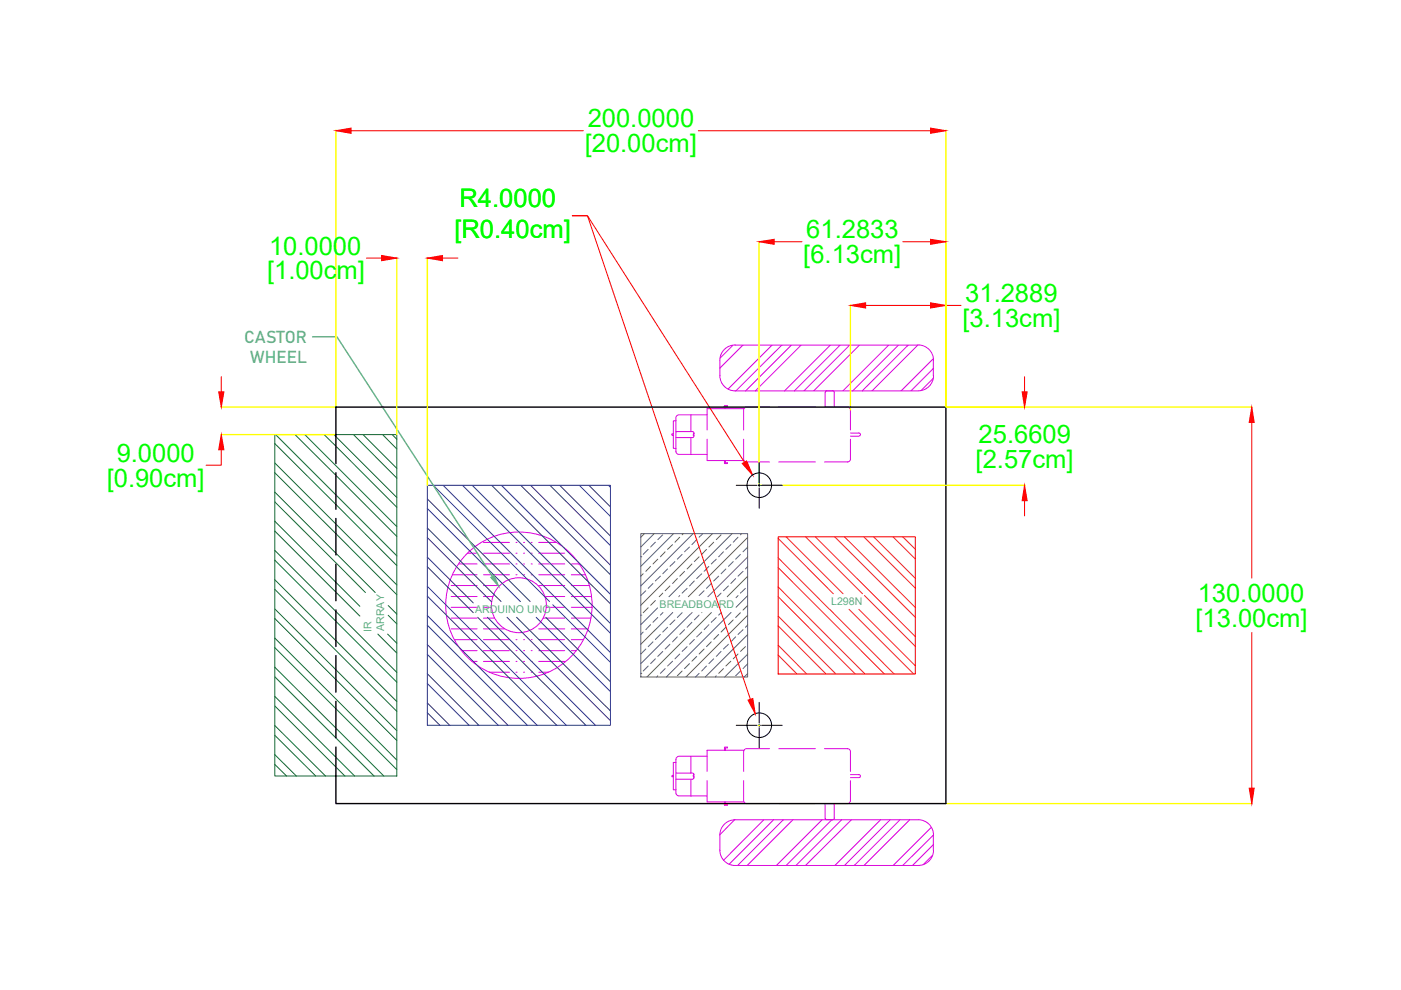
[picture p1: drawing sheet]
<svg xmlns="http://www.w3.org/2000/svg" width="297mm" height="210mm" viewBox="0 0 297 210" stroke-linecap="round" stroke-linejoin="round" font-family="sans-serif">
<g fill="none" stroke="#d0d" stroke-width=".21">
<path d="M152.6 79.6a3.2 3.2 0 0 0 3.3 3.3M155.4 73.2l-2.7 2.7M155.8 73.2h38.9M155.9 73.1a3.2 3.2 0 0 0-3.3 3.3v3.3M157.5 73.2l-4.9 4.8M163.7 73.2l-9.3 9.3M165.7 73.2l-9.7 9.7M167.8 73.2l-9.7 9.7M169.9 73.2l-9.7 9.7M176 73.2l-9.7 9.7M178.1 73.2l-9.7 9.7M180.1 73.2l-9.7 9.7"/>
<path d="M182.2 73.2l-9.7 9.7M188.4 73.2l-9.7 9.7M190.5 73.2l-9.7 9.7M192.5 73.2l-9.7 9.7M194.6 73.2l-9.7 9.7M194.7 73.1a3.2 3.2 0 0 1 3.2 3.3M197.9 76.1l-6.8 6.8M197.9 78.1l-4.8 4.8M197.9 76.4v3.3M197.9 79.6a3.2 3.2 0 0 1-3.2 3.3h-38.9M142.8 92h-.3v.3h.3M143.3 91.5h3.6l.2 .2v.9l-.2 .2h-.4"/>
<path d="M143.3 89.2h-.5v5.9h.5M143.3 92.8h3.2M146.5 88v3.5M146.5 92.8v3.5M147.1 91.8l-.1 .3 .1 .3M149.9 88h-6l-.3 .1-.3 .4 .1 7.5 .5 .3h6M149.9 93.1v4.5h7.8M153.6 97.6v.7h.6v-.2h-.4v-.5M153.6 86.6v-.6h.6v.2h-.4v.4M157.7 93.1v4.3l.2 .4 .3 .1h5M157.7 86.6h-7.8v4.6M163.2 86.3l-5.2 .1-.3 .5v4.3"/>
<path d="M165.1 86.3h7.8M165.1 97.9h7.8M174.8 86.3l5.2 .1 .3 .5v4.3M175.3 82.9l-.3 .3M176.6 82.9l.3 .3v3.1h-2v-3.1M180.3 93.1v4.3l-.2 .4-.3 .1h-5M180.3 91.8h1.8a.34 .34 0 0 1 .3 .3 .34 .34 0 0 1-.3 .4h-1.8M197.8 80.2l-2.5 2.6M97.2 119.6h3.9M99.1 117.3h2M102.5 115h5.5M102.5 117.3h5.5"/>
<path d="M102.5 119.6h5.5M109.4 115h.2M109.4 117.3h.2M109.4 119.6h.2M111 115h.2M111 117.3h.2M111 119.6h.2M112.6 115h.2M112.6 117.3h.2M112.6 119.6h.2M114.2 117.3h5.5M114.2 115h3.7"/>
<path d="M114.2 119.6h5.5M121.1 119.6h1.7M95.6 124.1h5.5M95.6 126.5h5.5M95.6 128.8h5.5M95.6 131h5.5M95.6 133.3h5.5M95.9 121.9h5.2M96.3 135.6h4.8M97.8 138h3.3M102.5 121.9h5.5M102.5 124.1h3.5"/>
<path d="M102.5 126.5h2M102.5 128.8h1.7M102.5 131h2.4M102.5 133.3h4.5M102.5 135.6h5.5M102.5 138h5.5M109.4 121.9h.2M109.4 135.6h.2M109.4 138h.2M111 121.9h.2M111 135.6h.2M111 138h.2"/>
<path d="M112.6 121.9h.2M112.6 135.6h.2M112.6 138h.2M114.2 121.9h5.5M114.2 124.1h5.5M114.2 133.3h5.5M114.2 135.6h5.5M114.2 138h5.5M115.2 131h4.5M115.5 126.5h4.2M115.8 128.8h3.9M121.1 121.9h3"/>
<path d="M121.1 124.1h3.8M121.1 126.5h4.3M121.1 128.8h4.4M121.1 131h4.2M121.1 133.3h3.6M121.1 135.6h2.6M121.1 138h1.1M100 140.2h1.1M102.5 140.2h5.5M103.7 142.5h4.3M109.4 140.2h.2M109.4 142.5h.2"/>
<path d="M111 140.2h.2M111 142.5h.2M112.6 140.2h.2M112.6 142.5h.2M114.2 140.2h5.5M114.2 142.5h2.1M153.6 159.1v-.7h.6v.2h-.4v.5M157.7 159.1h-7.8v4.5M163.2 158.7h-5l-.3 .2-.2 .4v4.3M165.1 158.7h7.8M174.8 158.7h4.8a.64 .64 0 0 1 .7 .7v4.2M142.8 164.4l-.3 .1v.2h.3"/>
<path d="M143.3 161.7h-.5v5.8h.5M143.3 163.9h3.2M146.5 163.9h.4l.2 .2v.9l-.2 .2h-3.6M146.5 160.3v3.6M146.5 165.2v3.6M147.1 164.2l-.1 .1 .1 .6M149.9 160.3h-6l-.6 .6 .1 7.5 .5 .4h6M149.9 165.5v4.5h7.8M152.6 177.1v3.2a3.2 3.2 0 0 0 3.3 3.2M153.6 170v.7h.6v-.2h-.4v-.5M155.8 173.8l-3.2 3.2M155.8 173.8h38.9a3.2 3.2 0 0 1 3.2 3.2"/>
<path d="M155.9 173.8a3.2 3.2 0 0 0-3.3 3.2M157.7 165.5v4.3l.3 .5 5.2 .1M161.9 173.8l-8.5 8.6M164 173.8l-9.4 9.4M165.1 170.4h7.8M166.1 173.8l-9.7 9.7M168.1 173.8l-9.7 9.7M174.3 173.8l-9.7 9.7M174.9 173.5v-3.1h2v3.1l-.3 .3M175 173.5l.3 .3M176.4 173.8l-9.7 9.7M178.4 173.8l-9.6 9.7"/>
<path d="M180.3 165.5v4.3l-.3 .5-5.2 .1M180.3 164.2h1.8a.32 .32 0 0 1 .3 .4 .32 .32 0 0 1-.3 .3h-1.8M180.5 173.8l-9.7 9.7M186.7 173.8l-9.7 9.7M188.7 173.8l-9.7 9.7M190.8 173.8l-9.7 9.7M192.9 173.8l-9.7 9.7M197.5 175.4l-8.1 8.1M197.9 179.1l-4.4 4.4M197.7 181.3l-2 2M197.9 180.3v-3.2l-6.5 6.4M197.9 180.3a3.2 3.2 0 0 1-3.2 3.2h-38.9"/>
<circle cx="110" cy="128.3" r="15.5"/>
<circle cx="110" cy="128.3" r="5.8"/>
</g>
<!-- layer: CONTROLLERS -->
<g fill="none" stroke="#136734" stroke-width=".21">
<path d="M58.3 94.1l25.8 25.8M58.3 98.2l25.8 25.8M58.3 92.1h25.8v72.4h-25.8zM58.4 92.1l25.7 25.7M62.5 92.1l21.6 21.6M64.6 92.1l19.5 19.6M68.7 92.1l15.4 15.5M70.8 92.1l13.3 13.4M74.9 92.1l9.2 9.3M77 92.1l7.1 7.2M81.1 92.1l3 3.1M83.2 92.1l.9 1"/>
<path d="M58.3 118.8l25.8 25.8M58.3 112.6l18 18M58.3 106.4l19.2 19.2M58.3 100.2l25.8 25.9M58.3 116.7l25.8 25.9M58.3 110.5l18 18.1M58.3 104.3l21.3 21.3M58.3 137.3l25.8 25.9M58.3 131.1l25.8 25.9M58.3 125l25.8 25.8M58.3 135.3l25.8 25.8M58.3 129.1l25.8 25.8"/>
<path d="M58.3 122.9l25.8 25.8M80.1 134.4l4 4.1M82.2 134.4l1.9 2M82.3 130.5l1.8 1.8M82.3 128.4l1.8 1.8M58.3 149.7l14.8 14.8M58.3 143.5l21 21M58.3 147.6l16.9 16.9M58.3 141.5l23.1 23M58.3 155.9l8.6 8.6M58.3 153.8l10.7 10.7M58.3 162.1l2.5 2.4"/>
<path d="M58.3 160l4.5 4.5"/>
</g>
<g fill="none" stroke="#293189" stroke-width=".21">
<path d="M90.6 102.9h38.8v50.9h-38.8zM90.6 114l13.6 13.5M90.6 107.8l19.7 19.7M90.6 118.1l9.7 9.7M90.6 112l15.6 15.5M90.6 105.8l21.8 21.7M91.9 102.9l24.6 24.6M94 102.9l35.4 35.5M98.1 102.9l31.3 31.4M100.1 102.9l29.3 29.3M104.2 102.9l25.2 25.1M106.3 102.9l23.1 23.1"/>
<path d="M110.4 102.9l19 19M112.5 102.9l16.9 16.9M116.6 102.9l12.8 12.8M118.7 102.9l10.7 10.8M122.8 102.9l6.6 6.6M124.9 102.9l4.5 4.6M129 102.9l.4 .4M90.6 138.8l15 15M90.6 132.6l21.2 21.2M90.6 126.4l27.4 27.4M90.6 120.2l9.7 9.7M90.6 136.7l17.1 17.1"/>
<path d="M90.6 130.5l23.3 23.3M90.6 124.3l29.5 29.5M101.3 130.9l22.9 22.9M103.3 130.9l23 22.9M107.5 130.9l21.9 21.9M109.5 130.9l19.9 19.8M113.7 130.9l15.7 15.7M115.7 130.9l13.7 13.7M117.2 128.2l12.2 12.2M90.6 151.1l2.7 2.7M90.6 144.9l8.9 8.9M90.6 149l4.7 4.8"/>
<path d="M90.6 142.9l10.9 10.9"/>
</g>
<g fill="none" stroke="#ed1f24" stroke-width=".21">
<path d="M165 114.2l11.7 11.7M165 118.3l10.8 10.8M166.7 113.8l12 12.1M170.8 113.8l12.1 12.1M172.9 113.8l21.2 21.2M177 113.8l17.1 17.1M179 113.8l15.1 15M183.1 113.8l11 10.9M185.2 113.8l8.9 8.8M189.3 113.8l4.8 4.7M191.4 113.8l2.7 2.6M165 138.9l4 4"/>
<path d="M165 132.7l10.1 10.2M165 126.5l16.3 16.4M165 120.3l22.5 22.6M165 136.8l6 6.1M165 130.6l12.2 12.3M165 124.4l18.4 18.5M175.9 129.2l13.7 13.7M180 129.2l13.7 13.7M182.1 129.2l12 12M183.3 126.3l10.8 10.8"/>
</g>
<path d="M165 113.8h29.1v29.1h-29.1z" fill="none" stroke="#f00" stroke-width=".21"/>
<g fill="none" stroke="#636466" stroke-width=".21">
<path d="M135.9 118.1h.1M135.9 113.1h22.6v30.4h-22.6zM136.6 113.1l-.7 .8M137.4 116.5l-1 1M138.7 113.1l-2.8 2.9M139 115l-1.1 1M139.5 118.6l-1.1 1M140.5 113.4l-1 1M141 117l-1 1.1M142.6 115.5l-1.1 1M142.8 113.1l-6.9 7M143.1 119.1l-1.1 1"/>
<path d="M144.1 113.9l-1 1.1M144.6 117.5l-1 1.1M144.9 113.1l-.3 .3M146.2 116l-1.1 1M146.7 119.6l-1 1M147 113.1l-11.1 11.1M147.7 114.4l-1 1.1M148.2 118.1l-1 1M149 113.1l-.8 .8M149.8 116.5l-1 1M151.1 113.1l-15.2 15.2M151.3 115l-1 1"/>
<path d="M151.9 118.6l-1.1 1M152.9 113.4l-1 1M153.4 117l-1 1.1M155 115.5l-1.1 1M155.2 113.1l-13.4 13.4M155.5 119.1l-1.1 1M156.5 113.9l-1 1.1M157 117.5l-1 1.1M157.2 113.1l-.2 .3M158.5 113.9l-12.6 12.6M158.5 118.1l-8.4 8.4M158.5 116l-1 1"/>
<path d="M135.9 130.4h.1M136.4 121.7l-.5 .5M136.4 134l-.5 .5M136.9 125.3l-1 1M136.9 137.6l-1 1.1M137.4 128.8l-1 1.1M137.9 120.1l-1 1M137.9 132.4l-1 1.1M138.4 123.7l-1 1M138.4 136.1l-1 1M139 127.3l-1.1 1M139 139.7l-1.1 1"/>
<path d="M139.4 128.9l-3.5 3.5M139.5 130.9l-1.1 1M140 122.2l-1 1M140 134.5l-1 1.1M140.5 125.8l-.7 .7M140.5 138.1l-1 1.1M140.6 129.9l-.6 .5M141.5 120.6l-1 1.1M141.5 133l-1 1M142 124.2l-1 1.1M142 136.6l-1 1M142.6 129.9l-6.7 6.7"/>
<path d="M143.1 131.4l-1.1 1M143.6 122.7l-1 1M143.6 135l-1 1.1M144.1 126.3l-.2 .2M144.1 138.7l-1 1M144.6 129.9l-1 1M145.1 121.1l-1 1.1M145.1 133.5l-1 1M145.7 124.7l-1.1 1.1M145.7 137.1l-1.1 1M146.7 131.9l-1 1.1M146.7 129.9l-10.8 10.8"/>
<path d="M147.2 123.2l-1 1M147.2 135.6l-1 1M147.7 139.2l-1 1M148.2 130.4l-1 1M148.8 121.7l-1.1 1M148.8 134l-1.1 1M148.8 129.9h.1M149.3 125.3l-1.1 1M149.3 137.6l-1.1 1.1M150.3 120.1l-1 1M150.3 132.4l-1 1.1M150.8 123.7l-1 1"/>
<path d="M150.8 136.1l-1 1M150.8 129.9l-13.6 13.6M151.3 139.7l-1 1M151.9 130.9l-1.1 1M152.4 122.2l-1.1 1M152.4 134.5l-1.1 1.1M152.9 125.8l-.8 .7M152.9 138.1l-1 1.1M152.9 129.9l-.5 .5M153.9 120.6l-1 1.1M153.9 133l-1 1M154.4 124.2l-1 1.1"/>
<path d="M154.4 136.6l-1 1M155 129.9l-13.7 13.6M155.5 131.4l-1.1 1M156 122.7l-1 1M156 135l-1 1.1M156.5 126.3l-.4 .4M156.5 138.7l-1 1M157 129.9l-1 1M157.5 121.1l-1 1.1M157.5 133.5l-1 1M158 124.7l-1 1.1M158 137.1l-1 1"/>
<path d="M158.5 122.2l-4.3 4.3M158.5 126.3l-2.4 2.5M158.5 130.5l-13.1 13M158.5 134.6l-9 8.9M158.5 138.7l-4.9 4.8M158.5 120.1l-.5 .5M158.5 128.4l-1 1M158.5 132.5l-.5 .5M135.9 142.8h.1M137.4 141.2l-1 1.1M139.5 143.3l-.3 .2M141 141.8l-1 1"/>
<path d="M142.6 140.2l-1.1 1M144.6 142.3l-1 1M146.2 140.7l-1.1 1.1M148.2 142.8l-.7 .7M149.8 141.2l-1 1.1M151.9 143.3l-.3 .2M153.4 141.8l-1 1M155 140.2l-1.1 1M157 142.3l-1 1M158.5 142.8l-.7 .7M158.5 140.7l-1 1.1"/>
</g>
<!-- layer: CHASSIS -->
<g fill="none" stroke="#000" stroke-width=".21">
<path d="M161 98.1v4.3M156.1 102.9h4.4M160.7 102.9h.5M161 102.6v.6M161 103.4v4.4M161.5 102.9h4.3M156.1 153.8h4.4M160.7 153.8h.5M161 148.9v4.4M161 153.5v.5M161 154.3v4.3M161.5 153.8h4.3"/>
<circle cx="161" cy="102.9" r="2.6"/>
<circle cx="161" cy="153.8" r="2.6"/>
</g>
<path d="M104 122.4l.7-.5 1.1 2.5z" fill="#5cb88a" stroke="#5cb88a" stroke-width=".21"/>
<path d="M66.3 71.4h5.1l33 50.8" fill="none" stroke="#5cb88a" stroke-width=".3"/>
<g fill="none" stroke="#ff0" stroke-width=".3">
<path d="M71.2 27.6v58.7M200.5 27.6v59.3M84.1 54.6v37.5M90.6 54.6v48.3M160.9 51.2v51.7h56.5M180.3 64.6v22.3M46.8 86.3h24.4M46.8 92.1h24.4M200.6 86.3h64.9M161 102.9v.1M160.9 153.8h.1M161 153.7v.1"/>
<path d="M200.6 170.4h64.9"/>
</g>
<g fill="none" stroke="#f00" stroke-width=".21">
<path d="M74.4 27.7h49.3M148.1 27.7h49.2M77.7 54.7h3.2M93.8 54.7h3.3M164.1 51.3h5.9M191.4 51.3h5.9M46.9 79.9v3.2M183.5 64.8h13.8M200.5 64.8h3.3M217.2 79.9v3.2M46.9 95.4v3.2h-3.2M157.8 98l-33.2-52.3h-3.3h3.3l34.5 102.6"/>
<path d="M265.4 89.6v33M217.2 106.2v3.2M265.4 134.1v33"/>
</g>
<g fill="#f00" stroke="#f00" stroke-width=".21">
<path d="M265.4 86.3l.5 3.3h-1z"/>
<path d="M264.9 167.1h1l-.5 3.3z"/>
<path d="M180.3 64.8l3.2-.6v1.1z"/>
<path d="M197.3 64.2l3.2 .6-3.2 .5z"/>
<path d="M71.2 27.7l3.2-.5v1.1z"/>
<path d="M197.3 27.2l3.2 .5-3.2 .6z"/>
<path d="M46.4 83.1h1.1l-.6 3.2z"/>
<path d="M46.9 92.1l.6 3.3h-1.1z"/>
<path d="M157.4 98.3l.9-.6 1.3 3z"/>
<path d="M158.6 148.4l1-.3 .5 3.2z"/>
<path d="M160.9 51.3l3.2-.6v1.1z"/>
<path d="M197.3 50.7l3.2 .6-3.2 .5z"/>
<path d="M217.2 102.9l.6 3.3h-1.1z"/>
<path d="M216.7 83.1h1.1l-.6 3.2z"/>
<path d="M90.6 54.7l3.2-.5v1.1z"/>
<path d="M80.9 54.2l3.2 .5-3.2 .6z"/>
</g>
<!-- layer: CHASSIS -->
<path d="M71.2 98.3v-12h129.3v84.1h-129.3v-12M71.2 100.2v7.8M71.2 109.9v7.8M71.2 119.6v7.8M71.2 129.3v7.8M71.2 139v7.8M71.2 148.7v7.7" fill="none" stroke="#000" stroke-width=".3"/>
<g font-size="5.4" fill="#0f0">
<text x="124.6" y="27">200.0000</text>
<text x="124" y="32.2">[20.00cm]</text>
<text x="97.4" y="43.9">R4.0000</text>
<text x="96.3" y="50.4">[R0.40cm]</text>
<text x="171" y="50.5">61.2833</text>
<text x="56.6" y="59.3">[1.00cm]</text>
<text x="57" y="54">10.0000</text>
<text x="170.3" y="55.8">[6.13cm]</text>
<text x="204.7" y="64">31.2889</text>
<text x="204.1" y="69.3">[3.13cm]</text>
<text x="207.5" y="93.9">25.6609</text>
<text x="24.7" y="97.9">9.0000</text>
<text x="206.9" y="99.1">[2.57cm]</text>
<text x="22.6" y="103.2">[0.90cm]</text>
<text x="253.9" y="127.6">130.0000</text>
<text x="253.5" y="132.9">[13.00cm]</text>
</g>
<g font-size="3.6" fill="#5cb88a">
<text x="51.8" y="72.7">CASTOR</text>
<text x="53.1" y="77">WHEEL</text>
</g>
<g font-size="2.3" fill="#5cb88a">
<text x="100.7" y="130">ARDUINO UNO</text>
<text x="139.8" y="129">BREADBOARD</text>
<text x="176.2" y="128.3">L298N</text>
<text x="78.8" y="134" transform="rotate(-90 78.8 134)">IR</text>
<text x="81.4" y="133.8" transform="rotate(-90 81.4 133.8)">ARRAY</text>
</g>
</svg>
